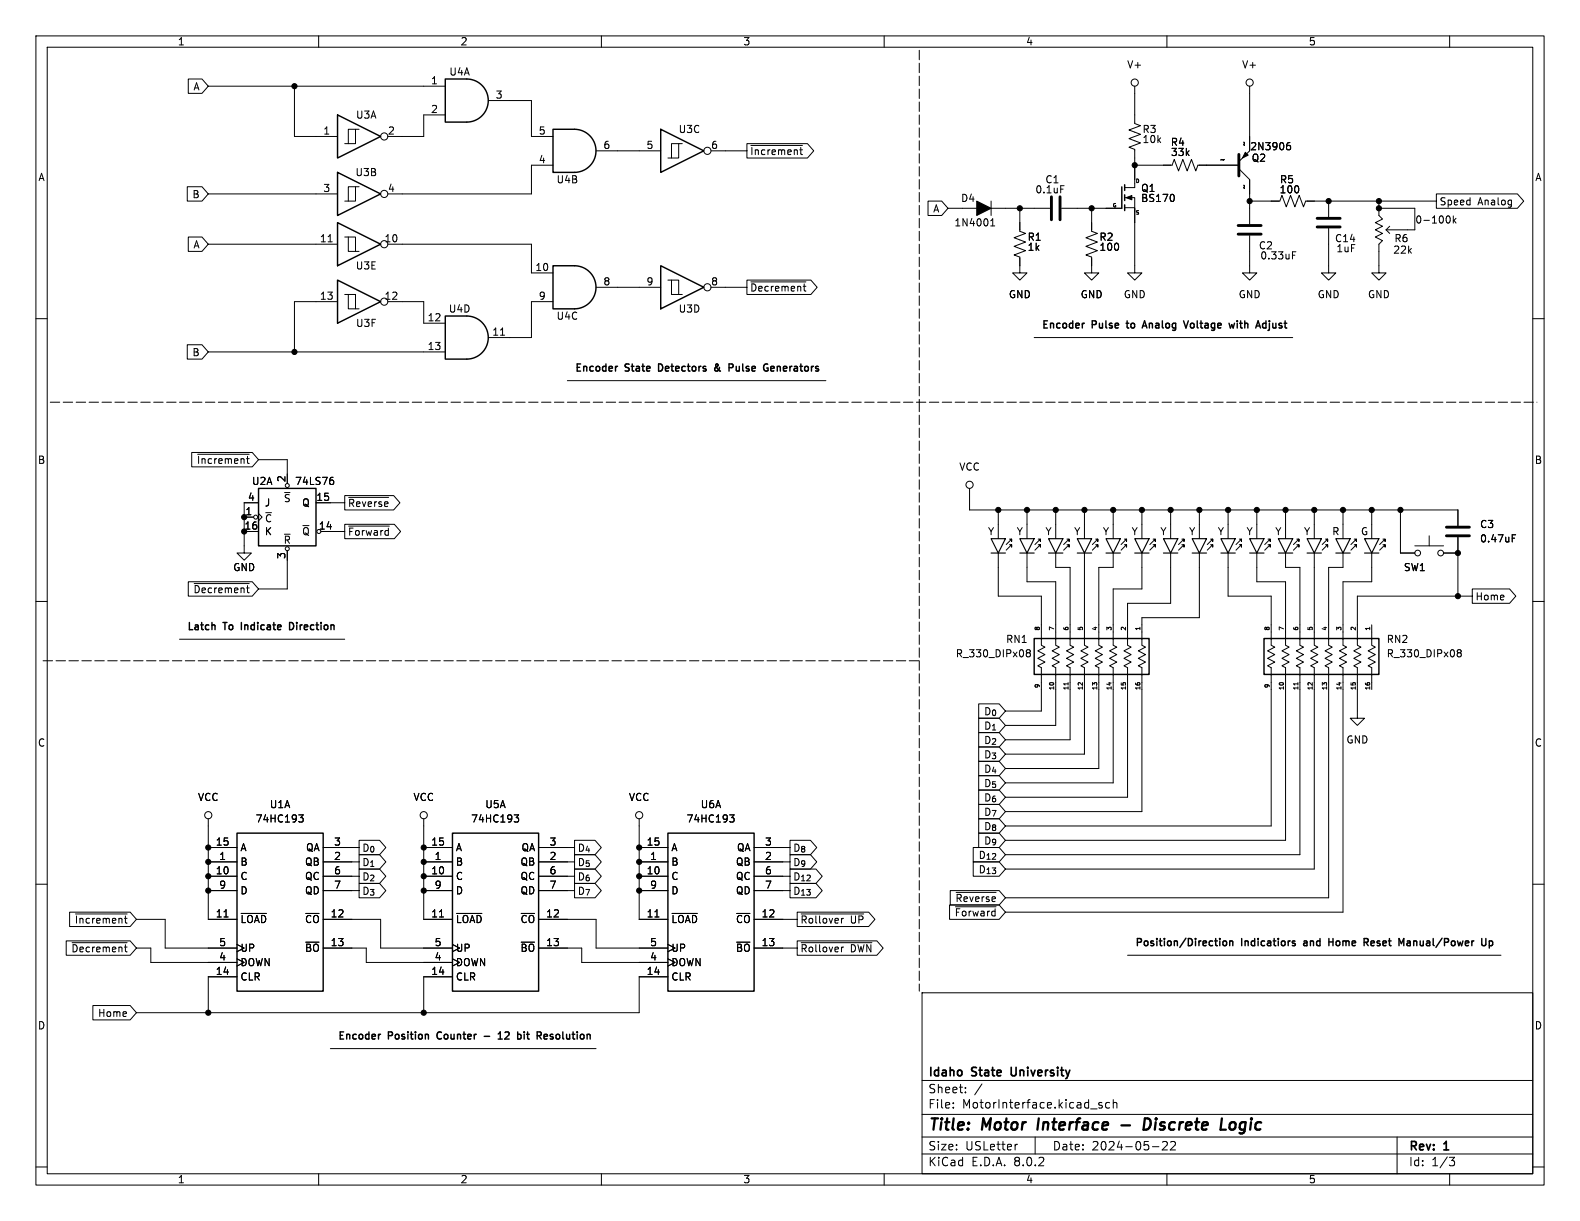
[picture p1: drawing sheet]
<svg xmlns="http://www.w3.org/2000/svg" width="279mm" height="216mm" viewBox="0 0 279 216" stroke-linecap="round" stroke-linejoin="round" font-family="sans-serif">
<g fill="none" stroke="#000" stroke-width=".18">
<path d="M6.3 6.4h266.7v203.2h-266.7zM8.3 8.3h262.8v199.3h-262.8zM33.3 14h2.4l1.1 1.2-1.1 1.3h-2.4zM36.8 15.2h41.9M52.1 15.2v8.9h7.6M56.3 6.4v1.9M86.4 17.8h7.6v6.3h3.8M106.4 6.4v1.9M156.3 6.4v1.9M200.7 15.2v6.6l1 .4-2.1 .8 2.1 .7-2.1 .8 2.1 .8-2.1 .7 1.1 .4v5.4M206.4 6.4v1.9M221 15.2v11.5l-1.9 1.9"/>
<path d="M256.3 6.4v1.9M33.1 33h2.6l1.1 1.3-1.1 1.3h-2.6zM36.8 34.3h22.9M62.9 22.9h-1.3v2.5M62.9 33h-1.3v2.6M63.5 22.9h-.6v2.5h-1.9M63.5 33h-.6v2.6h-1.9M78.7 20.3h-3.8v3.8h-6.3M97.8 29.2h-3.8v5.1h-25.4M105.4 26.7h11.4M120 25.4h-1.3v2.5M120.6 25.4h-.6v2.5h-1.9"/>
<path d="M125.7 26.7h6.4M132.1 25.4h10.7l1.1 1.3-1.1 1.2h-10.7zM132.8 25.7h9.1M164.1 35.6h2.4l1.1 1.2-1.1 1.3h-2.4zM167.6 36.8h5.1M175.2 39.9h.7M175.2 39l.4-.3v1.2M175.3 36.8h10.4M175.3 35.6v2.5M180.3 36.8v4.1l1.1 .4-2.1 .7 2.1 .8-2.1 .8 2.1 .7-2.1 .8 1 .4v2.8h1.3l-1.3 1.2-1.2-1.2h1.2M187.6 32.8h.6M187.7 36.8h10.7"/>
<path d="M193 36.8v4.1l1.1 .4-2.1 .7 2.1 .8-2.1 .8 2.1 .7-2.1 .8 1 .4v2.8h1.3l-1.3 1.2-1.2-1.2h1.2M198.9 35h1.8v2.5M198.9 36.7h1.8M200.7 36.8v11.5h1.2l-1.2 1.2-1.3-1.2h1.3M200.7 29.2h6.6l.3-1 .8 2 .8-2 .7 2 .8-2 .8 2 .3-1h7.3M200.7 32.4v.8h-1.8M207.5 34.5l.2 .3-.2 .7M219.1 29.8l1.9 2v7.8M221 35.6h5.3l.4-1.1 .8 2.1 .7-2.1 .8 2.1 .7-2.1 .8 2.1 .4-1h23.1M227.6 25.8l.4-.1 .2 .2-.1 .5h-.5M228.1 25.2l-.4 .1M234.9 35.6v2.8"/>
<path d="M243.8 35.6v2.5l.7 .6-1.3 .7 1.3 .6-1.3 .6 1.3 .7-1.3 .6 1.3 .6-.7 .7v5.1h1.3l-1.3 1.2-1.2-1.2h1.2M243.8 36.8h6.4v3.8h-5.1M254 34.3h14.3l1.1 1.3-1.1 1.2h-14.3zM256.1 38.2a.79 .79 0 0 1 0 1.2M257 38.2v1.2M257.1 39l.4 .4M257.5 38.6l-.5 .5M6.3 56.3h2M33.3 41.9h2.4l1.1 1.3-1.1 1.3h-2.4zM36.8 43.2h22.9M58 42.8h.8M59.7 53.3h-7.6v8.9"/>
<path d="M61 41.9h1.9v2.6h.6M61 52.1h1.9v2.5h.6M61.6 41.9v2.6h1.3M61.6 52.1v2.5h1.3M68.6 43.2h25.4v5.1h3.8M68.6 53.3h6.3v3.9h3.8M88.5 59.3h.7M97.8 53.3h-3.8v6.4h-7.6M105.4 50.8h11.4M118.1 49.5h1.9v2.6h.6M118.7 49.5v2.6h1.3M125.7 50.8h6.4"/>
<path d="M132.1 49.5h11.3l1.1 1.3-1.1 1.3h-11.3zM132.8 49.8h9.7M182.9 59.7h45.7M221 41.7v6.6h1.2l-1.2 1.2-1.3-1.2h1.3M228.6 45.1h.4M228.6 44.5h.6M234.9 40.4v7.9h1.3l-1.3 1.2-1.2-1.2h1.2M245.1 40.6l.6 .7M245.7 40l-.6 .6M271.1 56.3h1.9M33.1 61h2.6l1.1 1.2-1.1 1.3h-2.6zM36.8 62.2h41.9"/>
<path d="M100.3 67.3h45.7M33.9 80h10.7l1.1 1.3-1.1 1.3h-10.7zM34.9 80.3h9.2M43.2 91.4h1.6M43.2 94h2.5M45.7 90.8l.7 .6-.7 .7M45.7 88.9h-2.5v8.9h1.2l-1.2 1.3-1.3-1.3h1.3M45.7 81.3h5.1v4.2M50.3 94.5h1M50.8 99.1v5h-5.1M55.9 88.9h5.1M58.4 94h2.6"/>
<path d="M58.5 84.9h.4l.1 .2v.4l-.5 .2M58.7 84.4h.2M61 92.7h8.7l1.1 1.3-1.1 1.3h-8.7zM61 87.6h8.6l1.1 1.3-1.1 1.3h-8.6zM61.7 93h7.1M61.7 87.9h7M171.4 86.4v3.8h86.4v2.8M176.5 90.2v5.1M176.5 97.8v7.6h7.6v8.6M178.5 95.3h.4v.4v-.4l-1 1M178.5 96.3h.4v.4v-.4l-1 1M181.6 97.8v5.1h5.1v11.1"/>
<path d="M181.6 90.2v5.1M183.6 95.3h.4v.4v-.4l-1 1M183.6 96.3h.4v.4v-.4l-1 1M186.7 90.2v5.1M186.7 97.8v2.5h2.5v13.7M188.7 95.3h.4v.4v-.4l-1 1M188.7 96.3h.4v.4v-.4l-1 1M191.8 90.2v5.1M191.8 97.8v16.2M193.8 95.3h.3v.4v-.4l-.9 1M193.8 96.3h.3v.4v-.4l-.9 1M196.8 97.8v2.5h-2.5v13.7"/>
<path d="M196.8 90.2v5.1M198.8 95.3h.4v.4v-.4l-1 1M198.8 96.3h.4v.4v-.4l-1 1M201.9 97.8v6.3h-5.1v9.9M201.9 90.2v5.1M203.9 95.3h.4v.4v-.4l-1 1M203.9 96.3h.4v.4v-.4l-1 1M207 90.2v5.1M207 97.8v8.9h-7.6v7.3M209 95.3h.4v.4v-.4l-1 1M209 96.3h.4v.4v-.4l-1 1M212.1 97.8v11.4h-10.2v4.8"/>
<path d="M212.1 90.2v5.1M214.1 95.3h.4v.4v-.4l-1 1M214.1 96.3h.4v.4v-.4l-1 1M217.2 97.8v7.6h7.6v8.6M217.2 90.2v5.1M219.2 95.3h.3v.4v-.4l-.9 1M219.2 96.3h.3v.4v-.4l-.9 1M222.2 97.8v5.1h5.1v11.1M222.2 90.2v5.1M224.2 95.3h.4v.4v-.4l-1 1M224.2 96.3h.4v.4v-.4l-1 1M227.3 90.2v5.1"/>
<path d="M227.3 97.8v2.5h2.6v13.7M229.3 95.3h.4v.4v-.4l-1 1M229.3 96.3h.4v.4v-.4l-1 1M232.4 90.2v5.1M232.4 97.8v16.2M234.4 95.3h.4v.4v-.4l-1 1M234.4 96.3h.4v.4v-.4l-1 1M237.5 97.8v2.5h-2.6v13.7M237.5 90.2v5.1M239.5 95.3h.4v.4v-.4l-1 1M239.5 96.3h.4v.4v-.4l-1 1M242.6 97.8v5.1h-5.1v11.1"/>
<path d="M242.6 90.2v5.1M244.6 95.3h.3v.4v-.4l-.9 1M244.6 96.3h.3v.4v-.4l-.9 1M247.6 90.2v7.6h2.6M250.2 96.5h5.1M252.7 94.7v1.8M255.3 97.8h2.5M257.8 95v10.4M267.4 95.2h.4M267.4 94.6h.6M6.3 106.4h2M31.7 113h29.3"/>
<path d="M33.3 102.9h11.3l1.1 1.2-1.1 1.3h-11.3zM34.3 103.2h9.8M181.7 115.4l-.2-.2 .2-.3h.3l.2 .2-.2 .3M181.7 115.4l-.2 .3v.3l.2 .1h.4l.1-.2v-.2l-.2-.3M181.7 115.4h.3M184.1 114.1l.7 .3-1.3 .7 1.3 .6-1.3 .7 1.3 .7-1.3 .6 .6 .4v7.6h-6.3M186.7 114.1l.6 .3-1.2 .7 1.2 .6-1.2 .7 1.2 .7-1.2 .6 .6 .4v10.2h-8.9M189.2 114.1l.7 .3-1.3 .7 1.3 .6-1.3 .7 1.3 .7-1.3 .6 .6 .4v12.7h-11.4M191.8 114.1l.6 .3-1.3 .7 1.3 .6-1.3 .7 1.3 .7-1.3 .6 .7 .4v15.3h-14M194.3 114.1l.6 .3-1.2 .7 1.2 .6-1.2 .7 1.2 .7-1.2 .6 .6 .4v2.6M196.8 114.1l.7 .3-1.3 .7 1.3 .6-1.3 .7 1.3 .7-1.3 .6 .6 .4v2.6M199.4 114.1l.6 .3-1.2 .7 1.2 .6-1.2 .7 1.2 .7-1.2 .6 .6 .4v22.9h-21.6"/>
<path d="M201.9 114.1l.7 .3-1.3 .7 1.3 .6-1.3 .7 1.3 .7-1.3 .6 .6 .4v25.4h-24.1M224.8 114.1l.6 .3-1.2 .7 1.2 .6-1.2 .7 1.2 .7-1.2 .6 .6 .4v28h-47M227.3 114.1l.7 .3-1.3 .7 1.3 .6-1.3 .7 1.3 .7-1.3 .6 .6 .4v30.5h-49.5M229.9 114.1l.6 .3-1.3 .7 1.3 .6-1.3 .7 1.3 .7-1.3 .6 .7 .4v33h-52.1M232.4 114.1l.6 .3-1.2 .7 1.2 .6-1.2 .7 1.2 .7-1.2 .6 .6 .4v35.6h-54.6M234.9 114.1l.7 .3-1.3 .7 1.3 .6-1.3 .7 1.3 .7-1.3 .6 .6 .4v2.6M237.5 114.1l.6 .3-1.2 .7 1.2 .6-1.2 .7 1.2 .7-1.2 .6 .6 .4v2.6M240 114.1l.7 .3-1.3 .7 1.3 .6-1.3 .7 1.3 .7-1.3 .6 .6 .4v8.9h1.3l-1.3 1.3-1.2-1.3h1.2M242.6 114.1l.6 .3-1.3 .7 1.3 .6-1.3 .7 1.3 .7-1.3 .6 .7 .4v3.8M242.6 110.5v3.5M257.9 115.4l-.2-.2 .2-.3h.4l.1 .2-.2 .3M257.9 115.4h.3"/>
<path d="M257.9 115.4l-.2 .3v.3l.2 .1h.4l.1-.2v-.2l-.2-.3M260.3 104.1h6.6l1.2 1.3-1.2 1.3h-6.6zM260.3 105.4h-20.3v8.6M271.1 106.4h1.9M173.1 139.7h3.6l1.1 1.3-1.1 1.2h-3.6zM173.1 129.5h3.6l1.1 1.3-1.1 1.3h-3.6zM173.1 137.2h3.6l1.1 1.2-1.1 1.3h-3.6zM173.1 127h3.6l1.1 1.3-1.1 1.2h-3.6zM173.1 124.5h3.6l1.1 1.2-1.1 1.3h-3.6zM173.1 134.6h3.6l1.1 1.3-1.1 1.3h-3.6zM173.1 132.1h3.6l1.1 1.3-1.1 1.2h-3.6zM188.9 120.7v.4"/>
<path d="M194.3 121.9v14h-16.5M196.8 121.9v16.5h-19M229.5 120.7v.4M234.9 121.9v36.9h-57.1M237.5 121.9v39.4h-59.7M6.3 156.3h2M36.8 152.4h5.1M36.8 154.9h5.1M36.8 144.8v17.8h5.1M36.8 149.9h5.1M36.8 157.5h5.1M52.8 144.1h.8l-.4 .5 .4 .1v.4l-.2 .3h-.4"/>
<path d="M57.1 152.4h6.4M57.1 154.9h6.4M57.1 149.9h6.4M57.1 157.5h6.4M63.5 151.1h3.6l1.1 1.3-1.1 1.3h-3.6zM63.5 148.6h3.6l1.1 1.3-1.1 1.2h-3.6zM63.5 153.7h3.6l1.1 1.2-1.1 1.3h-3.6zM63.5 156.2h3.6l1.1 1.3-1.1 1.3h-3.6zM74.9 152.4h5.1M74.9 154.9h5.1M74.9 144.8v17.8h5.1M74.9 149.9h5.1"/>
<path d="M74.9 157.5h5.1M90.9 144.1h.8l-.4 .5 .4 .1v.4l-.2 .3h-.4M95.2 152.4h6.4M95.2 154.9h6.4M95.2 149.9h6.4M95.2 157.5h6.4M101.6 151.1h3.6l1.1 1.3-1.1 1.3h-3.6zM101.6 153.7h3.6l1.1 1.2-1.1 1.3h-3.6zM101.6 148.6h3.6l1.1 1.3-1.1 1.2h-3.6zM101.6 156.2h3.6l1.1 1.3-1.1 1.3h-3.6zM113 152.4h5.1M113 154.9h5.1"/>
<path d="M113 144.8v17.8h5.1M113 149.9h5.1M113 157.5h5.1M129 144.1h.8l-.4 .5 .4 .1v.4l-.2 .3h-.4M133.3 152.4h6.4M133.3 154.9h6.4M133.3 149.9h6.4M133.3 157.5h6.4M139.7 153.7h4.6l1.1 1.2-1.1 1.3h-4.6zM139.7 151.1h3.6l1.1 1.3-1.1 1.3h-3.6zM139.7 148.6h3.6l1.1 1.3-1.1 1.2h-3.6zM139.7 156.2h4.6l1.1 1.3-1.1 1.3h-4.6z"/>
<path d="M168 157.5h8.7l1.1 1.3-1.1 1.2h-8.7zM169.1 157.8h7M172.1 149.9h4.6l1.1 1.2-1.1 1.3h-4.6zM172.1 152.4h4.6l1.1 1.3-1.1 1.2h-4.6zM173.1 147.3h3.6l1.1 1.3-1.1 1.3h-3.6zM173.1 144.8h3.6l1.1 1.3-1.1 1.2h-3.6zM173.1 142.2h3.6l1.1 1.3-1.1 1.3h-3.6zM271.1 156.3h1.9M11.7 166.4h11.3l1.1 1.2-1.1 1.3h-11.3zM12.3 161.3h10.7l1.1 1.3-1.1 1.2h-10.7zM12.7 166.7h9.8M13.4 161.6h9.1"/>
<path d="M16.4 177.8h6.6l1.1 1.3-1.1 1.2h-6.6zM24.1 162.6h5.1v5h12.7M24.1 167.6h2.6v2.6h15.2M39.6 162.1h.7M41.9 169.5l1.3 .7-1.3 .6M41.9 167l1.3 .6-1.3 .7M41.9 172.7h-5.1v6.4M42.6 161.5h4.5M57.1 162.6h10.2v5h12.7M57.1 167.6h7.7v2.6h15.2M77.7 162.1h.7M80 169.5l1.3 .7-1.3 .6"/>
<path d="M80 167l1.3 .6-1.3 .7M80 172.7h-5.1v6.4M80.7 161.5h4.5M95.2 162.6h10.2v5h12.7M95.2 167.6h7.7v2.6h15.2M115.8 162.1h.7M118.1 169.5l1.3 .7-1.3 .6M118.1 167l1.3 .6-1.3 .7M118.1 172.7h-5.1v6.4h-88.9M118.8 161.5h4.5M133.3 162.6h7.7M133.3 167.6h7.7"/>
<path d="M141 166.4h14.1l1.1 1.2-1.1 1.3h-14.1zM141 161.3h12.6l1.1 1.3-1.1 1.2h-12.6zM141.7 166.7h12.5M141.7 161.6h11M150.6 162v1l.2 .2h.2l.3-.2v-1M150.6 167a.64 .64 0 0 1 .7 .7 .64 .64 0 0 1-.7 .6zM163 175.6h108.1v32h-108.1zM167.9 160h8.8l1.1 1.3-1.1 1.3h-8.8zM169 160.3h7.1M199.4 168.9h66M58.4 185.4h47M163 197.1h108.1"/>
<path d="M163 191.1h108.1M168.6 195.8v.1M168.6 195v.2M170.7 193.1v.1M170.7 192.3v.2M173.7 191.7l-1.3 1.9M194.9 195l-.4-.1-.2 .3 .1 .2 .5 .1v.4h-.6M196.2 195l-.4-.1-.3 .3v.5l.1 .2h.6M196.9 195.1l.2-.2 .3 .1 .1 .9M196.9 194.4v1.5M6.3 206.4h2M56.3 207.6v2"/>
<path d="M106.4 207.6v2M156.3 207.6v2M163 204.1h108.1M163 201h108.1M179.9 202.3l-.2 .1M183 201v3.1M203.8 202.8h1.1M205.6 202l.6-.2 .2 .2v.3l-.9 1h.9M206.4 207.6v2M207 202l.6-.2 .2 .2 .1 .3-1 1h1M247.1 201v6.6M256.3 204.6h.9l-.5 .6 .4 .2 .1 .5-.3 .2h-.4"/>
<path d="M256.3 207.6v2M271.1 206.4h1.9"/>
<circle cx="200.7" cy="14.6" r=".63"/>
<circle cx="221" cy="14.6" r=".63"/>
<circle cx="67.9" cy="34.3" r=".63"/>
<circle cx="67.9" cy="24.1" r=".63"/>
<circle cx="125.1" cy="26.7" r=".63"/>
<circle cx="67.9" cy="43.2" r=".63"/>
<circle cx="67.9" cy="53.3" r=".63"/>
<circle cx="125.1" cy="50.8" r=".63"/>
<circle cx="45.2" cy="91.4" r=".36"/>
<circle cx="50.8" cy="97" r=".36"/>
<circle cx="50.8" cy="85.9" r=".36"/>
<circle cx="171.4" cy="85.7" r=".63"/>
<circle cx="250.7" cy="97.8" r=".51"/>
<circle cx="254.8" cy="97.8" r=".51"/>
<circle cx="36.8" cy="144.1" r=".63"/>
<circle cx="74.9" cy="144.1" r=".63"/>
<circle cx="113" cy="144.1" r=".63"/>
</g>
<path d="M183.7 197.8l-.3 2M198.3 199h1.5M202.5 197.8h.4a1.08 1.08 0 0 1 .6 1 1.08 1.08 0 0 1-.8 1h-.5zM215.8 199.8h1M218.4 198.5a.59 .59 0 0 0-.9 .3v.8a.57 .57 0 0 0 .9-.2" fill="none" stroke="#000" stroke-width=".4"/>
<path d="M178.8 188.7l.1 1.4" fill="none" stroke="#000" stroke-width=".3"/>
<path d="M185.9 34.8v4.1M187.5 34.8v4.1M218.9 39.9h4.1M219.1 27.3v3.8M232.9 38.6h4.1M218.9 41.4h4.1M232.9 40.1h4.1M255.8 94.7h4M255.8 93.2h4" fill="none" stroke="#000" stroke-width=".51"/>
<g fill="none" stroke="#000" stroke-width=".25">
<path d="M78.7 14h3.8a3.8 3.8 0 0 1 3.8 3.8 3.8 3.8 0 0 1-3.8 3.8h-3.8zM59.7 20.3l7.6 3.8-7.6 3.8zM59.7 30.5l7.6 3.8-7.6 3.8zM59.7 39.4l7.6 3.8-7.6 3.8zM97.8 22.9h3.8a3.8 3.8 0 0 1 3.8 3.8 3.8 3.8 0 0 1-3.8 3.8h-3.8zM116.8 22.9l7.7 3.8-7.7 3.8zM198.4 33v3.9M198.9 32.7v1M198.9 34.4v1.1M198.9 36.2v1M59.7 49.5l7.6 3.8-7.6 3.9zM78.7 55.9h3.8a3.8 3.8 0 0 1 3.8 3.8 3.8 3.8 0 0 1-3.8 3.8h-3.8z"/>
<path d="M97.8 47h3.8a3.8 3.8 0 0 1 3.8 3.8 3.8 3.8 0 0 1-3.8 3.8h-3.8zM116.8 47l7.7 3.8-7.7 3.8zM199.1 57.2h.5M202 58l.4-1.3 .4 1.3M202.1 57.6h.6M210.1 56.7l-.4 1.3M218.3 57.2l-.2 .8-.3-.6M218.8 56.7v.2M218.8 57.2v.8M223.5 57.2h.4M223.9 56.7v1.3M223.9 57.9l-.4 .1"/>
<path d="M116.8 64.4h-.3v1.2h.3M126.9 64.4h-.3v.3l.4 .7M126.9 64.7l-.4 .3a.34 .34 0 0 0-.1 .5 .34 .34 0 0 0 .5 .1M128.9 64.4h.5l.2 .2-.1 .4h-.6M135.6 65.1h.2v.5M136.7 64.8h-.2l-.2 .2 .1 .6h.3M136.9 65.1l-.6 .1M45.7 86.4h10.2v10.1h-10.2zM42.7 110.1v1.2M51.8 110.3l-.6-.2v1.2l.6-.1M182.9 112.9h20.3v6.4h-20.3zM223.5 112.9h20.3v6.4h-20.3z"/>
<path d="M41.9 147.3h15.2v28h-15.2zM80 147.3h15.2v28h-15.2zM118.1 147.3h15.2v28h-15.2zM216.2 166.6l.3-.2h.3l.1 .2-.1 .6h-.3l-.3-.2M217.5 166.5l.1-.1h.3l.1 .8M217.5 166.4v.8M230.6 166.8v.4M235 166v1.2M235 166.6h.7M241.2 166h.5l.3 .2-.2 .4h-.6M241.5 166.6l.5 .6M247.8 166.9l.4-.9v1.2"/>
<path d="M249.2 166.4h-.4M249.3 166.7h-.3l-.2 .2v.3h.5M262 166v1l.3 .2h.3l.2-.2v-1M263.4 166.4h.3l.3 .2-.2 .6h-.4M263.4 166.4v1.2M77.4 182.6l-.1 .4 .1 .5M85.6 183.2h1M88.1 183.7h.7M88.1 182.8l.4-.3v1.2M92.7 182.5v.1M92.7 182.9v.8M96.3 183.7h.4"/>
<path d="M96.3 182.9h.3l.2 .3-.6 .1"/>
</g>
<g fill="none" stroke="#000" stroke-width=".2">
<path d="M175.3 95.3h2.5l-1.3 2.5zM175.3 97.8h2.5M180.3 95.3h2.6l-1.3 2.5zM180.3 97.8h2.6M185.4 95.3h2.6l-1.3 2.5zM185.4 97.8h2.6M190.5 95.3h2.5l-1.2 2.5zM190.5 97.8h2.5M195.6 95.3h2.5l-1.3 2.5zM195.6 97.8h2.5M200.7 95.3h2.5l-1.3 2.5zM200.7 97.8h2.5"/>
<path d="M205.7 95.3h2.6l-1.3 2.5zM205.7 97.8h2.6M210.8 95.3h2.6l-1.3 2.5zM210.8 97.8h2.6M215.9 95.3h2.5l-1.2 2.5zM215.9 97.8h2.5M221 95.3h2.5l-1.3 2.5zM221 97.8h2.5M226.1 95.3h2.5l-1.3 2.5zM226.1 97.8h2.5M231.1 95.3h2.6l-1.3 2.5zM231.1 97.8h2.6"/>
<path d="M236.2 95.3h2.6l-1.3 2.5zM236.2 97.8h2.6M241.3 95.3h2.5l-1.2 2.5zM241.3 97.8h2.5"/>
</g>
<g fill="#000" stroke="#000" stroke-width=".18">
<path d="M172.7 35.6l2.6 1.2-2.6 1.3zM199.1 35l1.1-.4v.7zM220.2 26.9l.5 .5-1 .5z"/>
<circle cx="52.1" cy="15.2" r=".46"/>
<circle cx="180.3" cy="36.8" r=".46"/>
<circle cx="193" cy="36.8" r=".46"/>
<circle cx="200.7" cy="29.2" r=".46"/>
<circle cx="221" cy="35.6" r=".46"/>
<circle cx="234.9" cy="35.6" r=".46"/>
<circle cx="243.8" cy="36.8" r=".46"/>
<circle cx="243.8" cy="35.6" r=".46"/>
<circle cx="52.1" cy="62.2" r=".46"/>
<circle cx="43.2" cy="94" r=".46"/>
<circle cx="43.2" cy="91.4" r=".46"/>
<circle cx="176.5" cy="90.2" r=".46"/>
<circle cx="181.6" cy="90.2" r=".46"/>
<circle cx="186.7" cy="90.2" r=".46"/>
<circle cx="191.8" cy="90.2" r=".46"/>
<circle cx="196.8" cy="90.2" r=".46"/>
<circle cx="201.9" cy="90.2" r=".46"/>
<circle cx="207" cy="90.2" r=".46"/>
<circle cx="212.1" cy="90.2" r=".46"/>
<circle cx="217.2" cy="90.2" r=".46"/>
<circle cx="222.2" cy="90.2" r=".46"/>
<circle cx="227.3" cy="90.2" r=".46"/>
<circle cx="232.4" cy="90.2" r=".46"/>
<circle cx="237.5" cy="90.2" r=".46"/>
<circle cx="242.6" cy="90.2" r=".46"/>
<circle cx="247.6" cy="90.2" r=".46"/>
<circle cx="257.8" cy="97.8" r=".46"/>
<circle cx="257.8" cy="105.4" r=".46"/>
<circle cx="36.8" cy="152.4" r=".46"/>
<circle cx="36.8" cy="154.9" r=".46"/>
<circle cx="36.8" cy="149.9" r=".46"/>
<circle cx="36.8" cy="157.5" r=".46"/>
<circle cx="74.9" cy="154.9" r=".46"/>
<circle cx="74.9" cy="157.5" r=".46"/>
<circle cx="74.9" cy="152.4" r=".46"/>
<circle cx="74.9" cy="149.9" r=".46"/>
<circle cx="113" cy="154.9" r=".46"/>
<circle cx="113" cy="152.4" r=".46"/>
<circle cx="113" cy="157.5" r=".46"/>
<circle cx="113" cy="149.9" r=".46"/>
<circle cx="36.8" cy="179.1" r=".46"/>
<circle cx="74.9" cy="179.1" r=".46"/>
</g>
<path d="M162.6 8.9v62.2M8.9 71.1h262.9M162.6 71.1v104.2M7.6 116.8h155" fill="none" stroke="#000" stroke-width=".18" stroke-dasharray="1.7 .6"/>
<g font-size="2.8">
<text x="164" y="200.4">Title:</text>
<text x="173.7" y="200.4">Motor</text>
<text x="184.3" y="200.4">Interface</text>
<text x="204.7" y="200.4">Discrete</text>
<text x="219.1" y="200.4">Logic</text>
</g>
<g font-size="2.1">
<text x="164" y="190.8">Idaho</text>
<text x="171.9" y="190.8">State</text>
<text x="179.5" y="190.8">University</text>
<text x="164" y="196.2">File:</text>
<text x="164" y="193.5">Sheet:</text>
<text x="170.1" y="196.2">MotorInterface.kicad_sch</text>
<text x="164" y="203.6">Size:</text>
<text x="170.7" y="203.6">USLetter</text>
<text x="186" y="203.6">Date:</text>
<text x="193.1" y="203.6">2024-05-22</text>
<text x="249.1" y="203.9">Rev:</text>
<text x="255.4" y="203.9">1</text>
<text x="164" y="206.4">KiCad</text>
<text x="171.8" y="206.4">E.D.A.</text>
<text x="179.4" y="206.4">8.0.2</text>
<text x="249.1" y="206.4">Id:</text>
<text x="253.1" y="206.4">1/3</text>
</g>
<g font-size="1.8">
<text x="31.3" y="8.2">1</text>
<text x="81.4" y="8.2">2</text>
<text x="131.4" y="8.2">3</text>
<text x="181.3" y="8.2">4</text>
<text x="231.4" y="8.2">5</text>
<text x="34.1" y="16.2">A</text>
<text x="76.1" y="15">1</text>
<text x="79.4" y="13.6">U4A</text>
<text x="87.6" y="17.5">3</text>
<text x="199.2" y="12.3">V+</text>
<text x="219.5" y="12.3">V+</text>
<text x="57.1" y="23.9">1</text>
<text x="62.9" y="21.2">U3A</text>
<text x="68.5" y="23.9">2</text>
<text x="76.1" y="20.1">2</text>
<text x="95.2" y="23.9">5</text>
<text x="119.9" y="23.7">U3C</text>
<text x="201.9" y="23.7">R3</text>
<text x="95.2" y="29">4</text>
<text x="106.6" y="26.4">6</text>
<text x="114.2" y="26.4">5</text>
<text x="125.7" y="26.4">6</text>
<text x="132.6" y="27.6">~{Increment}</text>
<text x="201.9" y="25.5">10k</text>
<text x="206.9" y="26">R4</text>
<text x="207" y="27.8">33k</text>
<text x="215.7" y="29">~</text>
<text x="220.7" y="26" transform="rotate(-90 220.7 26)">~</text>
<text x="221" y="26.8">2N3906</text>
<text x="221.2" y="28.8">Q2</text>
<text x="6.7" y="32.2">A</text>
<text x="33.9" y="35.2">B</text>
<text x="57.1" y="34">3</text>
<text x="62.8" y="31.3">U3B</text>
<text x="68.5" y="34">4</text>
<text x="98.3" y="32.6">U4B</text>
<text x="169.9" y="35.9">D4</text>
<text x="183" y="34.4">0.1uF</text>
<text x="184.8" y="32.6">C1</text>
<text x="201.7" y="34.1">Q1</text>
<text x="201.7" y="35.9">BS170</text>
<text x="220.7" y="33.6" transform="rotate(-90 220.7 33.6)">~</text>
<text x="226.2" y="34.4">100</text>
<text x="226.2" y="32.6">R5</text>
<text x="271.4" y="32.2">A</text>
<text x="164.9" y="37.8">A</text>
<text x="168.7" y="40.2">1N4001</text>
<text x="250.2" y="39.7">0-100k</text>
<text x="254.5" y="36.5">Speed</text>
<text x="261.3" y="36.5">Analog</text>
<text x="34.1" y="44.1">A</text>
<text x="56.5" y="42.9">11</text>
<text x="62.8" y="47.9">U3E</text>
<text x="67.9" y="42.9">10</text>
<text x="181.6" y="42.8">R1</text>
<text x="181.6" y="44.6">1k</text>
<text x="194.3" y="42.8">R2</text>
<text x="194.3" y="44.6">100</text>
<text x="222.5" y="44.3">C2</text>
<text x="222.8" y="46.1">0.33uF</text>
<text x="236" y="43">C14</text>
<text x="236.2" y="44.8">1uF</text>
<text x="246.3" y="45.1">22k</text>
<text x="246.5" y="43">R6</text>
<text x="56.5" y="53.1">13</text>
<text x="67.9" y="53.1">12</text>
<text x="94.6" y="48">10</text>
<text x="95.2" y="53.1">9</text>
<text x="106.6" y="50.5">8</text>
<text x="114.2" y="50.5">9</text>
<text x="125.7" y="50.5">8</text>
<text x="132.6" y="51.8">~{Decrement}</text>
<text x="178.3" y="52.9">GND</text>
<text x="191" y="52.9">GND</text>
<text x="198.6" y="52.9">GND</text>
<text x="218.9" y="52.9">GND</text>
<text x="232.9" y="52.9">GND</text>
<text x="241.8" y="52.9">GND</text>
<text x="62.9" y="58">U3F</text>
<text x="75.5" y="56.9">12</text>
<text x="79.3" y="55.5">U4D</text>
<text x="87" y="59.4">11</text>
<text x="98.3" y="56.7">U4C</text>
<text x="119.9" y="55.5">U3D</text>
<text x="184.1" y="58.2">Encoder</text>
<text x="193.2" y="58.2">Pulse</text>
<text x="199.9" y="58.2">to</text>
<text x="203.2" y="58.2">Analog</text>
<text x="211" y="58.2">Voltage</text>
<text x="219.5" y="58.2">with</text>
<text x="224.8" y="58.2">Adjust</text>
<text x="33.9" y="63.2">B</text>
<text x="75.5" y="62">13</text>
<text x="101.6" y="65.8">Encoder</text>
<text x="110.6" y="65.8">State</text>
<text x="117" y="65.8">Detectors</text>
<text x="127.4" y="65.8">&amp;</text>
<text x="130.5" y="65.8">Pulse</text>
<text x="137.2" y="65.8">Generators</text>
<text x="6.6" y="82.2">B</text>
<text x="34.7" y="82.2">~{Increment}</text>
<text x="169.5" y="83.4">VCC</text>
<text x="271.3" y="82.2">B</text>
<text x="43.7" y="88.6">4</text>
<text x="44.5" y="86">U2A</text>
<text x="46.7" y="89.8">J</text>
<text x="50.1" y="89">~{S}</text>
<text x="50.5" y="85.4" transform="rotate(-90 50.5 85.4)">2</text>
<text x="52.1" y="86">74LS76</text>
<text x="53.3" y="89.8">Q</text>
<text x="55.8" y="88.6">15</text>
<text x="61.4" y="89.9">~{Reverse}</text>
<text x="43.1" y="93.7">16</text>
<text x="43.3" y="91.2">1</text>
<text x="46.7" y="94.8">K</text>
<text x="46.8" y="92.6">~{C}</text>
<text x="53.3" y="94.9">~{Q}</text>
<text x="56.3" y="93.7">14</text>
<text x="61.4" y="94.9">~{Forward}</text>
<text x="174.6" y="94.8">Y</text>
<text x="179.7" y="94.8">Y</text>
<text x="184.8" y="94.8">Y</text>
<text x="189.9" y="94.8">Y</text>
<text x="194.9" y="94.8">Y</text>
<text x="200" y="94.8">Y</text>
<text x="205.1" y="94.8">Y</text>
<text x="210.2" y="94.8">Y</text>
<text x="215.3" y="94.8">Y</text>
<text x="220.3" y="94.8">Y</text>
<text x="225.4" y="94.8">Y</text>
<text x="230.5" y="94.8">Y</text>
<text x="235.5" y="94.8">R</text>
<text x="240.6" y="94.8">G</text>
<text x="261.6" y="93.6">C3</text>
<text x="41.1" y="101.2">GND</text>
<text x="50.1" y="96.4">~{R}</text>
<text x="50.5" y="98.9" transform="rotate(-90 50.5 98.9)">3</text>
<text x="248.2" y="101.2">SW1</text>
<text x="261.6" y="96.1">0.47uF</text>
<text x="34.1" y="105.1">~{Decrement}</text>
<text x="260.8" y="106.4">Home</text>
<text x="33" y="111.5">Latch</text>
<text x="39.6" y="111.5">To</text>
<text x="43.2" y="111.5">Indicate</text>
<text x="52.3" y="111.5">Direction</text>
<text x="177.8" y="113.9">RN1</text>
<text x="245.1" y="113.9">RN2</text>
<text x="168.9" y="116.4">R_330_DIPx08</text>
<text x="245.1" y="116.4">R_330_DIPx08</text>
<text x="173.9" y="131.8">D_{2}</text>
<text x="173.9" y="129.2">D_{1}</text>
<text x="173.9" y="126.7">D_{0}</text>
<text x="238" y="131.7">GND</text>
<text x="6.6" y="132.2">C</text>
<text x="173.9" y="136.8">D_{4}</text>
<text x="173.9" y="134.3">D_{3}</text>
<text x="271.3" y="132.2">C</text>
<text x="34.9" y="141.8">VCC</text>
<text x="47.6" y="143.1">U1A</text>
<text x="73" y="141.8">VCC</text>
<text x="85.7" y="143.1">U5A</text>
<text x="111.1" y="141.8">VCC</text>
<text x="123.8" y="143.1">U6A</text>
<text x="173.9" y="141.9">D_{6}</text>
<text x="173.9" y="139.4">D_{5}</text>
<text x="38.1" y="149.6">15</text>
<text x="45.1" y="145.6">74HC193</text>
<text x="59" y="149.6">3</text>
<text x="76.2" y="149.6">15</text>
<text x="83.2" y="145.6">74HC193</text>
<text x="97.1" y="149.6">3</text>
<text x="114.3" y="149.6">15</text>
<text x="121.3" y="145.6">74HC193</text>
<text x="135.2" y="149.6">3</text>
<text x="173.9" y="149.5">D_{9}</text>
<text x="173.9" y="147">D_{8}</text>
<text x="173.9" y="144.5">D_{7}</text>
<text x="38.1" y="154.7">10</text>
<text x="38.7" y="152.1">1</text>
<text x="42.4" y="153.3">B</text>
<text x="42.4" y="155.8">C</text>
<text x="42.4" y="150.7">A</text>
<text x="53.8" y="153.3">QB</text>
<text x="53.8" y="155.8">QC</text>
<text x="54" y="150.7">QA</text>
<text x="59" y="152.1">2</text>
<text x="59" y="154.7">6</text>
<text x="64" y="153.4">D_{1}</text>
<text x="64" y="150.8">D_{0}</text>
<text x="64" y="155.9">D_{2}</text>
<text x="76.2" y="154.7">10</text>
<text x="76.8" y="152.1">1</text>
<text x="80.5" y="153.3">B</text>
<text x="80.5" y="155.8">C</text>
<text x="80.5" y="150.7">A</text>
<text x="91.9" y="153.3">QB</text>
<text x="91.9" y="155.8">QC</text>
<text x="92.1" y="150.7">QA</text>
<text x="97.1" y="152.1">2</text>
<text x="97.1" y="154.7">6</text>
<text x="102.1" y="153.4">D_{5}</text>
<text x="102.1" y="155.9">D_{6}</text>
<text x="102.1" y="150.8">D_{4}</text>
<text x="114.3" y="154.7">10</text>
<text x="114.9" y="152.1">1</text>
<text x="118.6" y="153.3">B</text>
<text x="118.6" y="155.8">C</text>
<text x="118.6" y="150.7">A</text>
<text x="130" y="153.3">QB</text>
<text x="130" y="155.8">QC</text>
<text x="130.2" y="150.7">QA</text>
<text x="135.2" y="152.1">2</text>
<text x="135.2" y="154.7">6</text>
<text x="140.2" y="155.9">D_{12}</text>
<text x="140.2" y="153.4">D_{9}</text>
<text x="140.2" y="150.8">D_{8}</text>
<text x="172.9" y="152.1">D_{12}</text>
<text x="172.9" y="154.6">D_{13}</text>
<text x="38.7" y="157.2">9</text>
<text x="42.4" y="158.3">D</text>
<text x="53.8" y="158.3">QD</text>
<text x="59" y="157.2">7</text>
<text x="64" y="158.4">D_{3}</text>
<text x="76.8" y="157.2">9</text>
<text x="80.5" y="158.3">D</text>
<text x="91.9" y="158.3">QD</text>
<text x="97.1" y="157.2">7</text>
<text x="102.1" y="158.4">D_{7}</text>
<text x="114.9" y="157.2">9</text>
<text x="118.6" y="158.3">D</text>
<text x="130" y="158.3">QD</text>
<text x="135.2" y="157.2">7</text>
<text x="140.2" y="158.4">D_{13}</text>
<text x="168.9" y="159.7">~{Reverse}</text>
<text x="13.1" y="163.5">~{Increment}</text>
<text x="38.1" y="162.3">11</text>
<text x="38.7" y="167.4">5</text>
<text x="42.4" y="163.4">~{LOAD}</text>
<text x="53.8" y="163.4">~{CO}</text>
<text x="58.4" y="162.3">12</text>
<text x="58.4" y="167.4">13</text>
<text x="76.2" y="162.3">11</text>
<text x="76.8" y="167.4">5</text>
<text x="80.5" y="163.4">~{LOAD}</text>
<text x="91.9" y="163.4">~{CO}</text>
<text x="96.5" y="162.3">12</text>
<text x="96.5" y="167.4">13</text>
<text x="114.3" y="162.3">11</text>
<text x="114.9" y="167.4">5</text>
<text x="118.6" y="163.4">~{LOAD}</text>
<text x="130" y="163.4">~{CO}</text>
<text x="134.6" y="162.3">12</text>
<text x="134.6" y="167.4">13</text>
<text x="141.4" y="163.5">~{Rollover</text>
<text x="152.1" y="163.5">UP}</text>
<text x="168.7" y="162.2">~{Forward}</text>
<text x="200.7" y="167.4">Position/Direction</text>
<text x="219.6" y="167.4">Indicatiors</text>
<text x="231.1" y="167.4">and</text>
<text x="236.1" y="167.4">Home</text>
<text x="242.8" y="167.4">Reset</text>
<text x="249.5" y="167.4">Manual/Power</text>
<text x="12.5" y="168.6">~{Decrement}</text>
<text x="38.1" y="172.5">14</text>
<text x="38.7" y="169.9">4</text>
<text x="42.4" y="173.6">CLR</text>
<text x="42.4" y="171">DOWN</text>
<text x="42.4" y="168.5">UP</text>
<text x="53.8" y="168.5">~{BO}</text>
<text x="76.2" y="172.5">14</text>
<text x="76.8" y="169.9">4</text>
<text x="80.5" y="173.6">CLR</text>
<text x="80.5" y="171">DOWN</text>
<text x="80.5" y="168.5">UP</text>
<text x="91.9" y="168.5">~{BO}</text>
<text x="114.3" y="172.5">14</text>
<text x="114.9" y="169.9">4</text>
<text x="118.6" y="173.6">CLR</text>
<text x="118.6" y="171">DOWN</text>
<text x="118.6" y="168.5">UP</text>
<text x="130" y="168.5">~{BO}</text>
<text x="141.4" y="168.6">~{Rollover</text>
<text x="152.1" y="168.6">DWN}</text>
<text x="6.6" y="182.2">D</text>
<text x="17.2" y="180">Home</text>
<text x="59.7" y="183.9">Encoder</text>
<text x="68.7" y="183.9">Position</text>
<text x="77.9" y="183.9">Counter</text>
<text x="89.7" y="183.9">12</text>
<text x="93.6" y="183.9">bit</text>
<text x="97.6" y="183.9">Resolution</text>
<text x="271.3" y="182.2">D</text>
<text x="31.3" y="209.4">1</text>
<text x="81.4" y="209.4">2</text>
<text x="131.4" y="209.4">3</text>
<text x="181.3" y="209.4">4</text>
<text x="231.4" y="209.4">5</text>
</g>
<g font-size="1.1">
<text x="183.9" y="111.6" transform="rotate(-90 183.9 111.6)">8</text>
<text x="186.4" y="111.6" transform="rotate(-90 186.4 111.6)">7</text>
<text x="189" y="111.6" transform="rotate(-90 189 111.6)">6</text>
<text x="191.5" y="111.6" transform="rotate(-90 191.5 111.6)">5</text>
<text x="194.1" y="111.6" transform="rotate(-90 194.1 111.6)">4</text>
<text x="196.6" y="111.6" transform="rotate(-90 196.6 111.6)">3</text>
<text x="199.1" y="111.6" transform="rotate(-90 199.1 111.6)">2</text>
<text x="201.7" y="111.6" transform="rotate(-90 201.7 111.6)">1</text>
<text x="224.5" y="111.6" transform="rotate(-90 224.5 111.6)">8</text>
<text x="227.1" y="111.6" transform="rotate(-90 227.1 111.6)">7</text>
<text x="229.6" y="111.6" transform="rotate(-90 229.6 111.6)">6</text>
<text x="232.2" y="111.6" transform="rotate(-90 232.2 111.6)">5</text>
<text x="234.7" y="111.6" transform="rotate(-90 234.7 111.6)">4</text>
<text x="237.2" y="111.6" transform="rotate(-90 237.2 111.6)">3</text>
<text x="239.8" y="111.6" transform="rotate(-90 239.8 111.6)">2</text>
<text x="242.3" y="111.6" transform="rotate(-90 242.3 111.6)">1</text>
<text x="183.9" y="121.8" transform="rotate(-90 183.9 121.8)">9</text>
<text x="186.4" y="122.2" transform="rotate(-90 186.4 122.2)">10</text>
<text x="189" y="122.2" transform="rotate(-90 189 122.2)">11</text>
<text x="191.5" y="122.2" transform="rotate(-90 191.5 122.2)">12</text>
<text x="194.1" y="122.2" transform="rotate(-90 194.1 122.2)">13</text>
<text x="196.6" y="122.2" transform="rotate(-90 196.6 122.2)">14</text>
<text x="199.1" y="122.2" transform="rotate(-90 199.1 122.2)">15</text>
<text x="201.7" y="122.2" transform="rotate(-90 201.7 122.2)">16</text>
<text x="224.5" y="121.8" transform="rotate(-90 224.5 121.8)">9</text>
<text x="227.1" y="122.2" transform="rotate(-90 227.1 122.2)">10</text>
<text x="229.6" y="122.2" transform="rotate(-90 229.6 122.2)">11</text>
<text x="232.2" y="122.2" transform="rotate(-90 232.2 122.2)">12</text>
<text x="234.7" y="122.2" transform="rotate(-90 234.7 122.2)">13</text>
<text x="237.2" y="122.2" transform="rotate(-90 237.2 122.2)">14</text>
<text x="239.8" y="122.2" transform="rotate(-90 239.8 122.2)">15</text>
<text x="242.3" y="122.2" transform="rotate(-90 242.3 122.2)">16</text>
</g>
<g font-size=".9">
<text x="200.7" y="32.6">D</text>
<text x="196.6" y="36.9">G</text>
<text x="200.7" y="38.1">S</text>
</g>
</svg>
